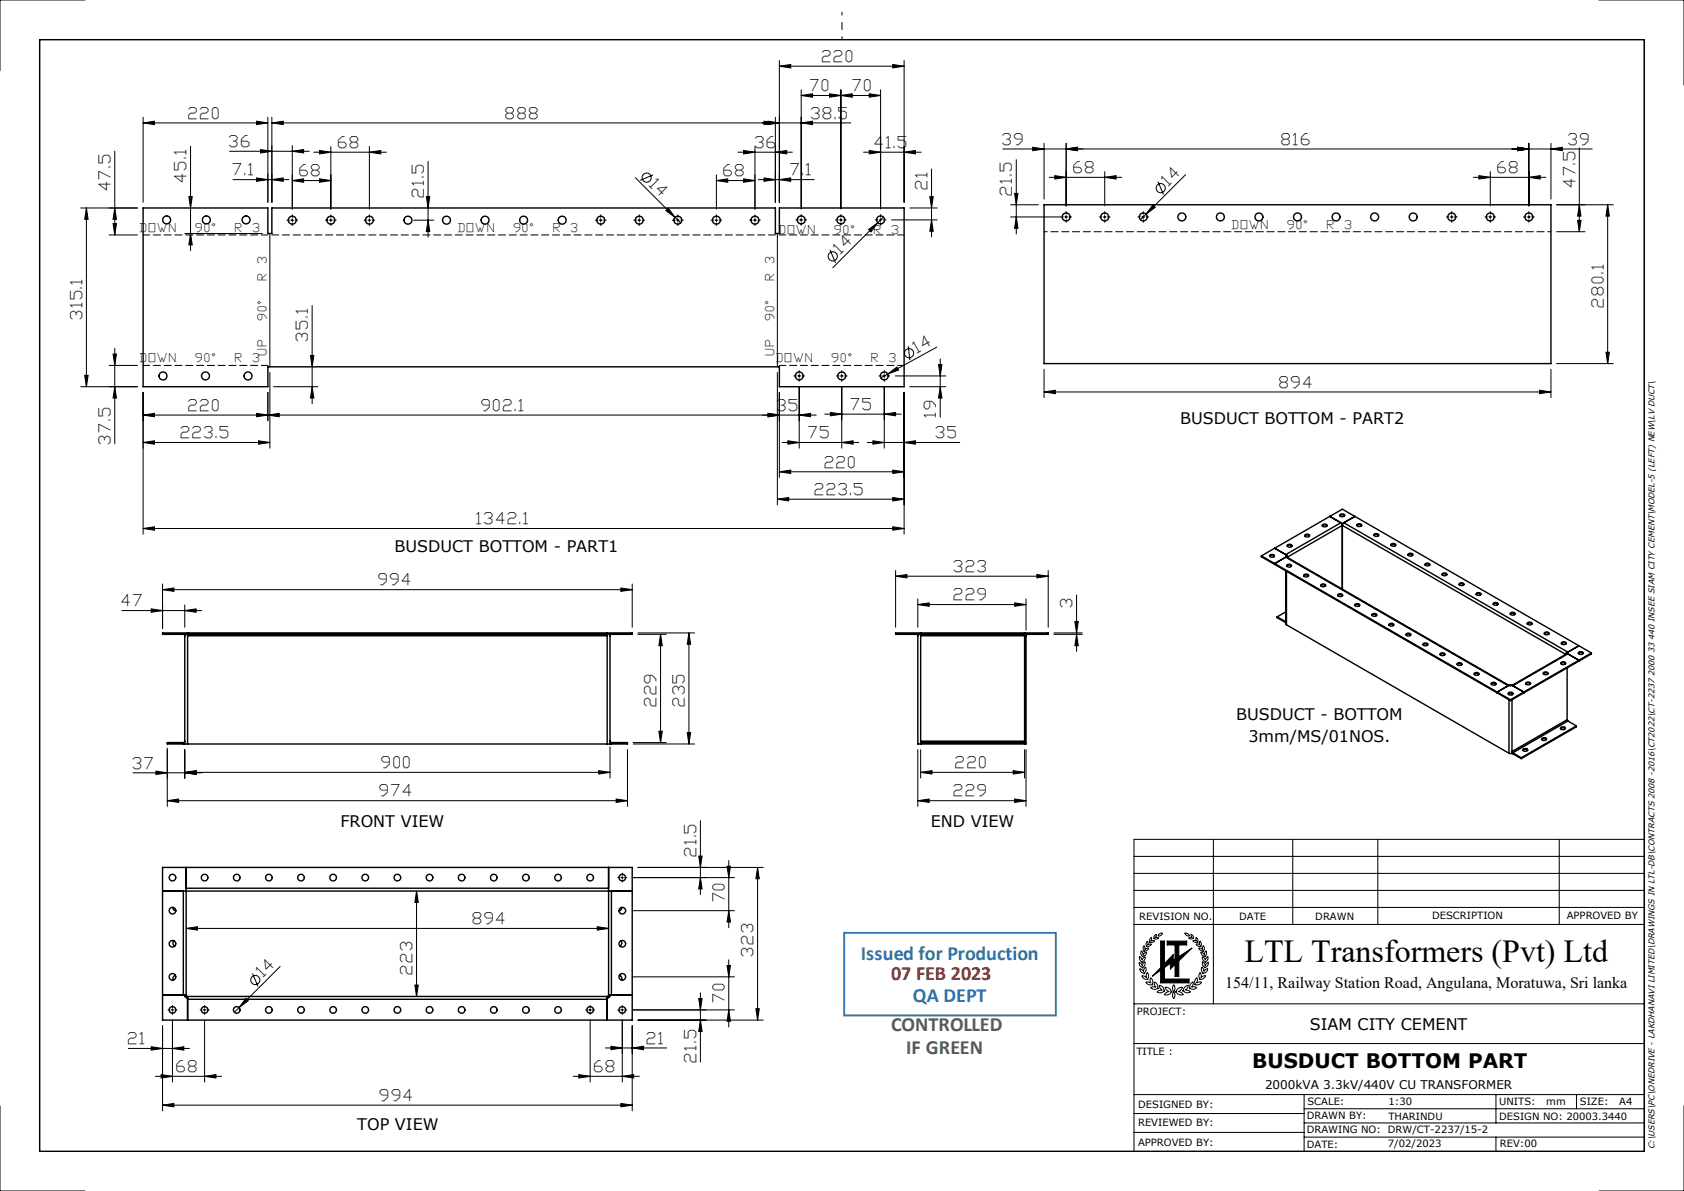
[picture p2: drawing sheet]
<svg xmlns="http://www.w3.org/2000/svg" width="297mm" height="210mm" viewBox="0 0 297 210" stroke-linecap="round" stroke-linejoin="round" font-family="sans-serif">
<g fill="none" stroke="#000" stroke-width=".18">
<path d="M15 0h-15v12.4M137.5 11.7l2-.3v.6zM137.5 10.7v25M137.5 11.7h22M141.3 16.8l2-.3v.6zM141.3 15.8v21M141.3 16.8h14M146.3 16.5l2 .3-2 .3zM148.3 16.8l2-.3v.6zM148.3 15.8v21M153.3 16.5l2 .3-2 .3zM155.3 15.8v21"/>
<path d="M157.5 11.4l2 .3-2 .3zM159.5 10.7v25M282 0h15v15M290 7v196M15.2 36.7v31.5M15.2 36.7l.3 2h-.6zM19.9 39.4h.6l-.3 2zM20.2 36.7l.3 2h-.6zM20.2 26.6v14.8M24.2 36.7h-10M25.2 21.7l2-.3v.6zM25.2 20.7v15"/>
<path d="M25.2 21.7h22M33.3 34.7h.6l-.3 2zM33.6 25.8v18.4M40.5 26.7h14M41.1 31.7h9.8M45.2 21.4l2 .3-2 .3zM45.2 31.4l2 .3-2 .3zM45.9 26.4l2 .3-2 .3zM47.2 20.7v15M47.9 21.7l2-.3v.6zM47.9 20.7v15M47.9 21.7h102.1"/>
<path d="M47.9 31.7l2-.3v.6zM51.3 38.8h.5M51.5 31.8l2-.3v.6zM51.5 31.8h6.8M51.5 26.7l2-.3v.6zM51.5 25.7v11.2M51.5 38.6v.5M55.3 26.8h12.8M56.3 31.5l2 .3-2 .3zM56.3 26.5l2 .3-2 .3zM58.1 38.8h.5M58.3 25.8v11.1"/>
<path d="M58.3 38.6v.5M64.9 38.8h.5M65.1 26.8l2-.3v.6zM65.1 25.8v11.1M65.1 38.6v.5M72.9 38.8h3.6M75.2 34.7h.6l-.3 2zM75.5 38.8l.3 2h-.6zM75.5 28.4v13.4M105.7 38.8h.5M105.9 38.6v.5M112.1 31.3l7.9 8"/>
<path d="M112.5 38.8h.5M112.7 38.6v.5M115.2 30.8l-2.3 1M117.4 37.1l.5-.4 1.2 1.6zM119.3 38.8h.5M119.5 38.6v.5M126.1 38.8h.5M126.3 31.8l2-.3v.6zM126.3 30.8v6.1M126.3 31.8h6.8M126.3 38.6v.5M130.1 26.8h9.6"/>
<path d="M131.1 26.5l2 .3-2 .3zM131.1 31.5l2 .3-2 .3zM132.9 38.8h.5M133.1 25.8v11.1M133.1 38.6v.5M133.7 31.7h9.9M134.7 21.4l2 .3-2 .3zM134.7 31.4l2 .3-2 .3zM135.5 21.4l2 .3-2 .3zM136.7 26.8l2-.3v.6zM136.7 20.7v15M137.5 31.7l2-.3v.6z"/>
<path d="M141.1 38.8h.5M141.3 38.5v.5M141.3 21.7l2-.3v.6zM148.1 38.8h.5M148.3 38.5v.5M152.3 26.8h10.2M153.3 26.5l2 .3-2 .3zM155.1 38.8h.5M155.3 38.5v.5M155.8 38.3l-8.9 8.9M157.3 38.8h8M159.5 26.8l2-.3v.6z"/>
<path d="M160.5 36.7h4.8M164 34.7h.6l-.3 2zM164.3 38.8l.3 2h-.6zM164.3 29.8v12M176.9 26.3h103.9M178.2 38.3h8.8M178.2 36.1h4.9M178.9 34.1h.6l-.3 2zM179.2 28.2v13.1M179.2 38.3l.3 2h-.6zM182.1 26l2 .3-2 .3zM184.1 25.3v9.8"/>
<path d="M185 31.3h12.8M186 31l2 .3-2 .3zM187.8 38.3h.5M188 25.3v11M188 38v.5M188 26.3l2-.3v.6zM194.6 38.3h.5M194.8 31.3l2-.3v.6zM194.8 30.3v6M194.8 38v.5M201.4 38.3h.5M201.6 38v.5"/>
<path d="M203.3 36.1l.5 .5-1.7 1.2zM204.2 32l1 2.3M209.1 30.8l-8 7.9M255.8 38.3h.5M256 38v.5M259.8 31.3h12.8M260.8 31l2 .3-2 .3zM262.6 38.3h.5M262.8 30.3v6M262.8 38v.5M267.6 26l2 .3-2 .3zM269.4 38.3h.5"/>
<path d="M269.6 31.3l2-.3v.6zM269.6 25.3v11M269.6 38v.5M273.5 26.3l2-.3v.6zM273.5 25.3v9.8M278.2 38.9h.6l-.3 2zM278.5 36.1l.3 2h-.6zM278.5 26.1v14.8M283.5 36.1l.3 2h-.6zM283.5 36.1v28M284.5 36.1h-10M19.2 41.4h5"/>
<path d="M32.6 41.2h13.6M33.6 41.2l.3 2h-.6zM47.6 41.2v23.5M55.1 53.9v17.3M137.1 41.2v23.5M146.4 44.1l1 2.2M153.2 40.5l1.6-1.2-1.2 1.6zM274.5 40.9h5M14.2 68.2h10M14.9 66.2h.6l-.3 2zM19.2 64.4h5M19.9 62.4h.6l-.3 2z"/>
<path d="M20.2 61.4v16.8M20.2 68.2l.3 2h-.6zM25.2 73.2l2-.3v.6zM25.2 69.2v25M25.2 73.2h118.8M25.2 78l2-.3v.6zM25.2 78h22.4M45.2 72.9l2 .3-2 .3zM45.6 77.7l2 .3-2 .3zM47.2 69.2v5M47.2 73.2l2-.3v.6zM47.6 65.7v13.3"/>
<path d="M48.2 68.2h7.9M54.8 62.7h.6l-.3 2zM55.1 68.2l.3 2h-.6zM135.5 72.9l2 .3-2 .3zM137.1 65.7v23.3M137.5 69.2v15M138 78h13.5M139 77.7l2 .3-2 .3zM140.7 66.3h.5M141 73.2l2-.3v.6zM141 68.2v10.8M141 66v.5"/>
<path d="M145.5 73h13.5M146.5 72.7l2 .3-2 .3zM148.2 66.3h.5M148.5 78l2-.3v.6zM148.5 68.2v10.8M148.5 66v.5M153 78h16.2M154 77.7l2 .3-2 .3zM155.7 66.3h.5M156 73l2-.3v.6zM156 68.2v10.8M156 66v.5"/>
<path d="M156.6 66l1.6-1.3 .3 .6zM157.9 66.3h8.9M159.5 78l2-.3v.6zM159.5 69.2v25M160.2 61l.3 2.5M160.5 68.2h6.3M165.2 61.2l-9.9 5.4M165.5 64.3h.6l-.3 2zM165.8 63.3v10.3M165.8 68.2l.3 2h-.6zM184.1 69.1l2-.3v.6zM184.1 65.1v5"/>
<path d="M184.1 69.1h89.4M271.5 68.8l2 .3-2 .3zM273.5 65.1v5M274.5 64.1h10M283.2 62.1h.6l-.3 2zM25.2 93.2l2-.3v.6zM25.2 93.2h134.3M137.1 88l2-.3v.6zM137.1 88h22.4M137.5 83.2l2-.3v.6zM137.5 83.2h22M157.5 92.9l2 .3-2 .3z"/>
<path d="M157.5 82.9l2 .3-2 .3zM157.5 87.7l2 .3-2 .3zM21.5 107.7h14.1M26.7 107.4l2 .3-2 .3zM28.7 104l2-.3v.6zM28.7 103v7.9M28.7 104h82.8M32.6 107.7l2-.3v.6zM32.6 106.7v3.9M109.5 103.7l2 .3-2 .3zM111.5 103v7.6M112.5 111.8h5"/>
<path d="M112.5 111.6h10M116.5 111.8v19.1M116.5 111.8l.3 2h-.6zM121.5 111.6l.3 2h-.6zM121.5 111.6v19.6M158 101.6l2-.3v.6zM158 100.6v10M158 101.6h26.9M161.9 106.6l2-.3v.6zM161.9 105.6v5M161.9 106.6h19.1M179 106.3l2 .3-2 .3z"/>
<path d="M181 105.6v5.5M182.9 101.3l2 .3-2 .3zM184.9 100.6v10M185.9 111.9h5M185.9 111.6h5M189.6 109.6h.6l-.3 2zM189.9 104.9v10M189.9 111.9l.3 1.9h-.6zM23.5 136.3h12.1M27.5 136l2 .3-2 .3zM29.5 131.9v10.3M32.6 136.2l2-.3v.6z"/>
<path d="M32.6 136.3l2-.3v.6zM32.6 136.2h75M32.6 132.2v5.1M105.6 135.9l2 .3-2 .3zM107.6 131.7v5.5M110.7 132.2v10M111.7 131.2h10.8M111.7 130.9h5.8M116.2 128.9h.6l-.3 2zM121.2 129.2h.6l-.3 2zM161.9 132.2v10M162.4 136.2l2-.3v.6z"/>
<path d="M162.4 132.2v5M162.4 136.2h18.3M178.7 135.9l2 .3-2 .3zM180.7 132.2v5M181 132.2v10M29.5 141.2l2-.3v.6zM29.5 141.2h81.2M73.5 157.1v18.6M73.5 157.1l.3 2h-.6zM108.7 140.9l2 .3-2 .3zM109.5 154.7h.5M109.8 154.5v.4"/>
<path d="M111.5 154.7h18M112.5 152.9h22.1M123.2 150.9h.6l-.3 2zM123.5 144.7v13M123.5 154.7l.3 2h-.6zM128.2 152.7h.6l-.3 2zM128.5 151.7v11.9M133.6 152.9l.3 2h-.6zM133.6 152.9v27M161.9 141.2l2-.3v.6zM161.9 141.2h19.1M179 140.9l2 .3-2 .3z"/>
<path d="M200 157h90M200 154h90M200 151h90M214 148v29M228 148v15M243 148v15M275 148v15M290 148h-90v55M30.2 178.1h.4M30.4 177.9v.4M30.4 179.9v10.9M32.8 163.7l2-.3v.6z"/>
<path d="M32.8 163.7h74.5M35.9 178.1h.4M36.1 177.9v.4M36.1 179.9v10.9M43.4 176l.4 .5-1.6 1.2zM44.5 171.7l1 2.2M49.4 170.4l-8.1 8.1M73.2 173.7h.6l-.3 2zM103.9 178.1h.4M104.1 177.9v.4M104.1 179.9v10.9M105.3 163.4l2 .3-2 .3z"/>
<path d="M109.5 178.1h.5M109.8 177.9v.4M109.8 179.9v10.9M111.5 178.1h18M111.5 160.6h18M111.5 172.2h18M112.5 179.9h22.1M123.2 176.1h.6l-.3 2zM123.5 179.9l.3 2h-.6zM123.5 175.1v12.1M128.2 170.2h.6l-.3 2zM128.5 160.6l.3 2h-.6z"/>
<path d="M128.5 178.1l.3 2h-.6zM128.5 169.2v11.9M133.3 177.9h.6l-.3 2zM200 177h90M200 163h90M200 160h90M200.9 169.7l.6 .6 .1-.4 .3-.3a.94 .94 0 0 1-.4 1.1 .97 .97 0 0 1-.6-1zM201 168.6l.4 .7 .2-.4 .4-.2a.9 .9 0 0 1-.6 .9 .93 .93 0 0 1-.4-1zM201 170.8l.4 .2 .3 .3 .1-.4 .2-.4a.97 .97 0 0 1-.2 1.2 1.01 1.01 0 0 1-.8-.9zM201.3 167.6l.3 .7 .3-.3 .3-.1a.86 .86 0 0 1-.7 .8 .89 .89 0 0 1-.2-1.1zM201.4 172l.4 .1 .4 .3v-.5l.1-.4a1.01 1.01 0 0 1 .1 1.2 1.05 1.05 0 0 1-1-.7zM201.8 166.7l.1 .7 .3-.2h.4a.82 .82 0 0 1-.9 .5 .86 .86 0 0 1 .1-1z"/>
<path d="M202.1 173.2h.4l.5 .1-.2-.4 .1-.5a1.05 1.05 0 0 1 .3 1.3l-.1-.1a.81 .81 0 0 1-1-.4zM202.3 166l.2 .2-.1 .4 .3-.1h.4a.79 .79 0 0 1-.9 .4l-.1-.5zM203 165.4l.1-.1-.1 .6h.6a.47 .47 0 0 1-.8 .2l-.1-.4zM203.5 165.4a.45 .45 0 0 0 .8 0l-.6-.1 .3-.6a.55 .55 0 0 0-.5 .7M203.6 173.1a1.08 1.08 0 0 1 .6 1.2h-.1a.84 .84 0 0 1-1.2-.2l.5-.1 .5 .1-.3-.5zM204.4 164.7l.7-.2a.69 .69 0 0 1-.9 .5zM204.4 173.7a1.12 1.12 0 0 1 1 1.1l-.1-.1a.87 .87 0 0 1-1.3 .2l.5-.3h.5l-.4-.4zM204.7 165.9h.7v4l1.5-1.6v1l.3-.2v-2.5h-1.3v-.7h3.4v.7h-1.4v2.1l2.3-1.5-2.3 2.2v2.8h-.7v-2.1l-.8 .8v-1l-1 .7v2h4.3v.7h-5v-2.2l-1.4 1 1.4-1.5zM205.5 174.1a.92 .92 0 0 1 1 .7h.2a1.04 1.04 0 0 1-1.4 .6l.4-.4 .5-.2a1.13 1.13 0 0 1-.7-.7zM207 173.6a1 1 0 0 1 0 1.3 1 1 0 0 1 0-1.3zM207 174.9a1 1 0 0 1 0 1.2 1 1 0 0 1 0-1.2zM207.7 174.4l.4-.3h.5a1.13 1.13 0 0 1-.8 .7l.5 .2 .4 .4a1.04 1.04 0 0 1-1.3-.6h.1z"/>
<path d="M208.9 164.5a.64 .64 0 0 1 .8 .5l-.4-.1zM209 174l.6-.3-.2 .5-.4 .4h.5l.5 .3a.87 .87 0 0 1-1.2-.2l-.2 .1v-.2h.1l.1-.3zM210 164.7a.62 .62 0 0 1 .5 .8l-.1-.1a.45 .45 0 0 1-.7 0l.6-.1zM210.1 173.4l.3-.3v.5l-.3 .5 .5-.1 .5 .1a.95 .95 0 0 1-1.3 .1zM210.9 166.5h.4l.3 .1v-.7a.69 .69 0 0 1 .1 1v-.1a.61 .61 0 0 1-.8-.3zM210.9 165.3a.66 .66 0 0 1 .3 .9l-.1-.1a.47 .47 0 0 1-.7-.2h.6zM211 172.5l.1-.1 .1 .3-.2 .6 .5-.1h.4a.91 .91 0 0 1-1.2 .4l.1-.1-.1-.5zM211.4 167.1l.4 .1 .3 .2 .1-.7a.72 .72 0 0 1 0 1h-.1a.64 .64 0 0 1-.7-.6zM211.7 171.5l.2 .4-.1 .5 .4-.3 .4-.1a.88 .88 0 0 1-1 .7v-.1a.78 .78 0 0 1 .1-1.1zM211.8 167.9l.4 .1 .2 .3 .3-.7a.75 .75 0 0 1-.3 1.1v-.1a.67 .67 0 0 1-.6-.7zM212 170.5l.2 .3 .1 .5 .3-.3 .4-.2a.85 .85 0 0 1-.9 .8l.1-.1a.75 .75 0 0 1-.2-1zM212 168.7l.4 .2 .2 .4 .4-.7a.78 .78 0 0 1-.5 1v-.1a.7 .7 0 0 1-.5-.8z"/>
<path d="M212.1 169.6l.3 .3 .1 .4 .6-.6a.82 .82 0 0 1-.7 .9l.1-.1a.73 .73 0 0 1-.4-.9zM0 195v15h15M22.7 184.9h10.7M26.7 184.6l2 .3-2 .3zM27.4 189.8h11.7M28.4 189.5l2 .3-2 .3zM28.7 194.9l2-.3v.6zM28.7 180.9v15M28.7 194.9h82.8M30.4 184.9l2-.3v.6zM36.1 189.8l2-.3v.6zM101.1 189.8h11.7"/>
<path d="M102.1 189.5l2 .3-2 .3zM106.8 184.8h10.8M107.8 184.5l2 .3-2 .3zM109.5 194.6l2 .3-2 .3zM109.8 189.8l2-.3v.6zM111.5 184.8l2-.3v.6zM111.5 180.9v15M200 196.3h30M200 199.7h30M200 193h90M200 184h90M230 198h60"/>
<path d="M230 193v10M230 195.5h60M263.8 193v5M278 193v2.5M297 195v15h-15M230 200.5h60M263.8 200.5v2.5"/>
<circle cx="114" cy="31.3" r=".81"/>
<circle cx="204.7" cy="33.2" r=".81"/>
<circle cx="146.9" cy="45.2" r=".81"/>
<circle cx="160.3" cy="62.3" r=".81"/>
<circle cx="45" cy="172.8" r=".81"/>
</g>
<path d="M148.5 7v-4.8" fill="none" stroke="#000" stroke-width=".18" stroke-dasharray="15.2 1.3 1.3 1.3" stroke-dashoffset="14.7"/>
<g fill="none" stroke="#000" stroke-width=".25">
<path d="M7 7h283v196h-283zM25.2 36.7h22v4.5h.7v-4.5h88.8v4.5h.8v-4.5h22v31.5h-22v-3.5h-90.3v3.5h-22zM184.1 36.1h89.4v28h-89.4zM222.5 98l43.9 25.4M222.5 98v.2l43.9 25.3M222.5 98l14.2-8.2 44 25.3M223.9 98.1l.4-.2 .5 .2M224 97.9l.4-.1a.29 .29 0 0 1 .4 .3 .29 .29 0 0 1-.5 .2 .27 .27 0 0 1-.3-.1 .27 .27 0 0 1 0-.3zM224.8 96.7l2.2 1.2M226.9 98.2h-.1l39.2 22.7M226.9 98.2l39.2 22.6M226.9 97.9l-.1 .1 .1 .2"/>
<path d="M226.9 98.2l-2.1 1.2v.1M226.9 98.2h.1M226.9 99.8l.4-.2 .5 .2M227 99.6l.4-.1a.29 .29 0 0 1 .4 .3 .29 .29 0 0 1-.5 .2 .27 .27 0 0 1-.3-.1 .27 .27 0 0 1 0-.3zM227 97.9l-.1 .3M227 97.9v.4M227 96.3l.4-.2 .5 .2M227.1 96.1l.4-.1a.29 .29 0 0 1 .4 .3 .29 .29 0 0 1-.5 .2 .27 .27 0 0 1-.3-.1 .27 .27 0 0 1 0-.3zM230.1 94.5l.4-.2 .5 .2M230.2 94.3l.4-.1a.29 .29 0 0 1 .4 .3 .29 .29 0 0 1-.5 .2 .27 .27 0 0 1-.3-.1 .27 .27 0 0 1 0-.3zM233.2 92.7l.4-.1 .4 .1M233.3 92.5l.4-.1a.29 .29 0 0 1 .4 .3 .29 .29 0 0 1-.5 .2 .27 .27 0 0 1-.3-.1 .27 .27 0 0 1 0-.3z"/>
<path d="M234.5 91.1l2.2 1.2M236.3 90.9l.4-.1 .4 .1M236.4 90.7l.4-.1a.29 .29 0 0 1 .4 .3 .29 .29 0 0 1-.5 .2 .27 .27 0 0 1-.3-.1 .27 .27 0 0 1 0-.3zM236.7 92.5h.1M236.7 92.6l-.2-.4-9.7 5.6M236.7 92.6l.3-.4 39.5 22.8M236.7 92.6l-9.7 5.6M236.7 92.3v.2M236.7 92.6v11.3M236.7 92.6l39.4 22.8M236.8 92.5h-.1M239 91.1l-2.3 1.2"/>
<path d="M239.3 92.7l.4-.2 .4 .2M239.4 92.5l.4-.2a.29 .29 0 0 1 .4 .4 .29 .29 0 0 1-.5 .1 .27 .27 0 0 1-.3 0 .27 .27 0 0 1 0-.3zM242.3 94.4l.4-.2 .4 .2M242.4 94.2l.4-.1a.29 .29 0 0 1 .4 .3 .29 .29 0 0 1-.5 .2 .27 .27 0 0 1-.3-.1 .27 .27 0 0 1 0-.3zM245.3 96.1l.4-.1 .5 .1M245.4 95.9l.4-.1a.29 .29 0 0 1 .4 .4 .29 .29 0 0 1-.5 .1 .27 .27 0 0 1-.3-.1 .27 .27 0 0 1 0-.3zM248.3 97.9l.4-.2 .5 .2M248.4 97.7l.4-.1a.29 .29 0 0 1 .4 .3 .29 .29 0 0 1-.5 .2 .27 .27 0 0 1-.3-.1 .27 .27 0 0 1 0-.3zM251.3 99.6l.4-.2 .5 .2M251.4 99.4l.4-.1a.29 .29 0 0 1 .4 .3 .29 .29 0 0 1-.5 .2 .27 .27 0 0 1-.3-.1 .27 .27 0 0 1 0-.3zM28.7 111.6h82.8v.3h-82.8zM32.3 111.9l.3 .2"/>
<path d="M32.6 111.9v19.3h.5M33.1 111.6v.5M33.1 112.1h74M33.1 112.1v19.1M107.1 111.6v.5M107.1 112.1v19.1M107.6 111.9v19.3h-.5M107.8 111.9l-.2 .2M158 111.6h26.9v.3h-26.9zM161.6 111.9l.3 .2M161.9 111.9v19.3h.5M162.4 111.6v.5"/>
<path d="M162.4 112.1v18.6M162.4 112.1h18.6M180.7 111.6v.5M180.7 112.1v18.6M180.8 111.9l-.1 .2M181 112.1v19.1h-18.6M181.2 111.9l-.2 .2M225.3 108.8l1.5 .8M225.3 108.8v.1l1.5 .9M226.8 109.8h.1M226.8 109.6h.1M226.8 100.7v9.3l.1 .2"/>
<path d="M226.8 107.9l-1.5 .9M226.9 110.2l39.2 22.6M226.9 100.7v9.5M229.9 101.6l.4-.2 .5 .2M230 101.3l.4-.1a.29 .29 0 0 1 .4 .4 .29 .29 0 0 1-.5 .1 .27 .27 0 0 1-.3-.1 .27 .27 0 0 1 0-.3zM232.9 103.3l.4-.2 .5 .2M233 103.1l.4-.1a.29 .29 0 0 1 .4 .3 .29 .29 0 0 1-.5 .2 .27 .27 0 0 1-.3-.1 .27 .27 0 0 1 0-.3zM236 105l.3-.2 .5 .2M236 104.8l.4-.1a.29 .29 0 0 1 .4 .3 .29 .29 0 0 1-.5 .2 .27 .27 0 0 1-.3-.1 .27 .27 0 0 1 0-.3zM239 106.8l.3-.2 .5 .2M239 106.5l.4-.1a.29 .29 0 0 1 .4 .4 .29 .29 0 0 1-.5 .1 .27 .27 0 0 1-.3 0 .27 .27 0 0 1 0-.4zM242 108.5l.3-.2 .5 .2"/>
<path d="M242 108.3l.4-.1a.29 .29 0 0 1 .4 .3 .29 .29 0 0 1-.5 .2 .27 .27 0 0 1-.3-.1 .27 .27 0 0 1 0-.3zM245 110.2l.3-.1 .5 .1M245 110l.4-.1a.29 .29 0 0 1 .4 .3 .29 .29 0 0 1-.5 .2 .27 .27 0 0 1-.3-.1 .27 .27 0 0 1 0-.3zM248 112l.3-.2 .5 .2M248 111.8l.4-.2a.29 .29 0 0 1 .4 .4 .29 .29 0 0 1-.5 .1 .27 .27 0 0 1-.3 0 .27 .27 0 0 1 0-.3zM251 113.7l.3-.2 .5 .2M251 113.5l.4-.1a.29 .29 0 0 1 .4 .3 .29 .29 0 0 1-.5 .2 .27 .27 0 0 1-.3-.1 .27 .27 0 0 1 0-.3zM254 115.4l.3-.1 .5 .1M254 115.2l.4-.1a.29 .29 0 0 1 .4 .3 .29 .29 0 0 1-.5 .2 .27 .27 0 0 1-.2-.1 .27 .27 0 0 1-.1-.3zM254.3 101.3l.4-.1 .5 .1M254.4 101.1l.4-.1a.29 .29 0 0 1 .4 .4 .29 .29 0 0 1-.5 .1 .27 .27 0 0 1-.3-.1 .27 .27 0 0 1 0-.3zM257 117.2l.4-.2 .4 .2"/>
<path d="M257 117l.5-.2a.29 .29 0 0 1 .3 .4 .29 .29 0 0 1-.4 .1 .27 .27 0 0 1-.3 0 .27 .27 0 0 1-.1-.3zM257.3 103.1l.4-.2 .5 .2M257.4 102.9l.4-.1a.29 .29 0 0 1 .4 .3 .29 .29 0 0 1-.5 .2 .27 .27 0 0 1-.3-.1 .27 .27 0 0 1 0-.3zM260 118.9l.4-.2 .4 .2M260 118.7l.5-.1a.29 .29 0 0 1 .3 .3 .29 .29 0 0 1-.4 .2 .27 .27 0 0 1-.3-.1 .27 .27 0 0 1-.1-.3zM260.3 104.8l.4-.2 .5 .2M260.4 104.6l.4-.1a.29 .29 0 0 1 .4 .3 .29 .29 0 0 1-.5 .2 .27 .27 0 0 1-.3-.1 .27 .27 0 0 1 0-.3zM263.4 106.6l.3-.2 .5 .2M263.4 106.3l.4-.1a.29 .29 0 0 1 .4 .4 .29 .29 0 0 1-.5 .1 .27 .27 0 0 1-.3-.1 .27 .27 0 0 1 0-.3zM266.4 108.3l.3-.2 .5 .2M266.4 108.1l.4-.1a.29 .29 0 0 1 .4 .3 .29 .29 0 0 1-.5 .2 .27 .27 0 0 1-.3-.1 .27 .27 0 0 1 0-.3zM269.4 110l.3-.2 .5 .2"/>
<path d="M269.4 109.8l.4-.1a.29 .29 0 0 1 .4 .3 .29 .29 0 0 1-.5 .2 .27 .27 0 0 1-.3-.1 .27 .27 0 0 1 0-.3zM272.2 118.8l.4-.2 .4 .2M272.2 118.6l.5-.1a.29 .29 0 0 1 .3 .3 .29 .29 0 0 1-.4 .2 .27 .27 0 0 1-.3-.1 .27 .27 0 0 1-.1-.3zM272.4 111.8l.3-.2 .5 .2M272.4 111.5l.4-.1a.29 .29 0 0 1 .4 .4 .29 .29 0 0 1-.5 .1 .27 .27 0 0 1-.3 0 .27 .27 0 0 1 0-.4zM275.3 117l.4-.2 .4 .2M275.3 116.8l.4-.1a.29 .29 0 0 1 .4 .3 .29 .29 0 0 1-.4 .2 .27 .27 0 0 1-.3-.1 .27 .27 0 0 1-.1-.3zM275.4 113.5l.3-.2 .5 .2M275.4 113.3l.4-.1a.29 .29 0 0 1 .4 .3 .29 .29 0 0 1-.5 .2 .27 .27 0 0 1-.3-.1 .27 .27 0 0 1 0-.3zM276.3 115.1l2.2 1.3M276.3 115.1v.2M276.4 117.8v9.1"/>
<path d="M278.4 115.2l.3-.1 .5 .1M278.4 115l.4-.1a.29 .29 0 0 1 .4 .3 .29 .29 0 0 1-.5 .2 .27 .27 0 0 1-.3-.1 .27 .27 0 0 1 0-.3zM278.5 116.4l-9.8 5.6M278.5 116.4v.2M278.5 116.6l-9.8 5.6M278.5 113.9l-2.2 1.2M280.7 115.1l-2.2 1.3M280.7 115.1v.2l-2.2 1.3M32.3 130.9h-2.8v.3h2.8M32.3 130.9v.3M32.6 130.7l-.3 .2M32.6 131.1l-.3 .1"/>
<path d="M33.1 131.2h74M107.6 130.7l.2 .2M107.6 131.1l.2 .1M107.8 130.9h2.9v.3h-2.9M107.8 130.9v.3M162.4 130.7v.2M162.4 130.9v.3M162.4 130.9h18.3M162.4 130.7h18.3M180.7 130.7v.2M180.7 130.9v.3M263 120.6l.4-.1 .4 .1"/>
<path d="M263 120.4l.5-.1a.29 .29 0 0 1 .3 .3 .29 .29 0 0 1-.4 .2 .27 .27 0 0 1-.3-.1 .27 .27 0 0 1-.1-.3zM266 122.4l.4-.2 .4 .2M266 122.2l.5-.2a.29 .29 0 0 1 .3 .4 .29 .29 0 0 1-.4 .1 .27 .27 0 0 1-.3 0 .27 .27 0 0 1-.1-.3zM266.1 120.8h.6M266.1 122.3v.2M266.1 123.4v9.4M266.4 123.4v.1M266.7 123.4v9.4h-.6M266.7 132.8l.1 .1M266.7 122.2v.3M266.7 120.8l9.6-5.5h.2l-9.7 5.6M266.8 132.7l1.5 .9"/>
<path d="M266.8 132.9l1.5 .9M266.8 132.7v.2M268.3 133.6v.2M268.6 132.3l.4-.2 .4 .2M268.6 132.1l.5-.1a.29 .29 0 0 1 .3 .3 .29 .29 0 0 1-.4 .2 .27 .27 0 0 1-.3-.1 .27 .27 0 0 1-.1-.3zM268.7 122l-2.2-1.2h-.2l-2.2 1.2v.2M268.7 122v.2M268.7 122l-2.3 1.4M268.7 122.2l-2.3 1.3M269.1 120.6l.4-.2 .4 .2M269.1 120.4l.5-.1a.29 .29 0 0 1 .3 .3 .29 .29 0 0 1-.4 .2 .27 .27 0 0 1-.3-.1 .27 .27 0 0 1-.1-.3zM271.9 130.4l.4-.2 .4 .2"/>
<path d="M271.9 130.2l.5-.1a.29 .29 0 0 1 .3 .3 .29 .29 0 0 1-.4 .2 .27 .27 0 0 1-.3-.1 .27 .27 0 0 1-.1-.3zM275.2 128.5l.4-.2 .5 .2M275.3 128.3l.4-.1a.29 .29 0 0 1 .4 .3 .29 .29 0 0 1-.5 .2 .27 .27 0 0 1-.3-.1 .27 .27 0 0 1 0-.3zM276.4 126.9l.1 .2M276.4 126.9l-9.7 5.6 .1 .2M276.5 127.1l-9.7 5.6M276.5 127.1l1.5 .9M278 128l-9.7 5.6M278 128v.2l-9.7 5.6M28.7 152.9h82.8v27h-82.8zM28.7 157.1h82.8M30.5 160a.58 .58 0 0 0 .5 .6"/>
<path d="M32.3 157.1v18.3M32.8 152.9v22.5M32.8 156.6h74.5M107.3 152.9v22.5M107.8 157.1v18.3M109.7 160a.58 .58 0 0 1-.5 .6M28.7 175.4h4.1M30.7 165.9a.58 .58 0 0 0 .1 .9M30.9 172a.58 .58 0 0 0-.3 .8M32.6 175.4a.5 .5 0 0 0 .5 .5M32.8 175.4l.3 .3M33.1 175.7v4.2"/>
<path d="M33.1 176.2h74M33.1 175.7h74M107.1 175.7v4.2M107.3 175.4l-.2 .3M107.3 175.4h4.2M107.6 175.4a.5 .5 0 0 1-.5 .5M109.2 172a.58 .58 0 0 1 .4 .8M109.5 165.9a.58 .58 0 0 1-.2 .9"/>
<circle cx="29.4" cy="38.8" r=".7"/>
<circle cx="36.4" cy="38.8" r=".7"/>
<circle cx="43.4" cy="38.8" r=".7"/>
<circle cx="51.5" cy="38.8" r=".7"/>
<circle cx="58.3" cy="38.8" r=".7"/>
<circle cx="65.1" cy="38.8" r=".7"/>
<circle cx="71.9" cy="38.8" r=".7"/>
<circle cx="78.7" cy="38.8" r=".7"/>
<circle cx="85.5" cy="38.8" r=".7"/>
<circle cx="92.3" cy="38.8" r=".7"/>
<circle cx="99.1" cy="38.8" r=".7"/>
<circle cx="105.9" cy="38.8" r=".7"/>
<circle cx="112.7" cy="38.8" r=".7"/>
<circle cx="119.5" cy="38.8" r=".7"/>
<circle cx="126.3" cy="38.8" r=".7"/>
<circle cx="133.1" cy="38.8" r=".7"/>
<circle cx="141.3" cy="38.8" r=".7"/>
<circle cx="148.3" cy="38.8" r=".7"/>
<circle cx="155.3" cy="38.8" r=".7"/>
<circle cx="188" cy="38.3" r=".7"/>
<circle cx="194.8" cy="38.3" r=".7"/>
<circle cx="201.6" cy="38.3" r=".7"/>
<circle cx="208.4" cy="38.3" r=".7"/>
<circle cx="215.2" cy="38.3" r=".7"/>
<circle cx="222" cy="38.3" r=".7"/>
<circle cx="228.8" cy="38.3" r=".7"/>
<circle cx="235.6" cy="38.3" r=".7"/>
<circle cx="242.4" cy="38.3" r=".7"/>
<circle cx="249.2" cy="38.3" r=".7"/>
<circle cx="256" cy="38.3" r=".7"/>
<circle cx="262.8" cy="38.3" r=".7"/>
<circle cx="269.6" cy="38.3" r=".7"/>
<circle cx="28.7" cy="66.3" r=".7"/>
<circle cx="36.2" cy="66.3" r=".7"/>
<circle cx="43.7" cy="66.3" r=".7"/>
<circle cx="141" cy="66.3" r=".7"/>
<circle cx="148.5" cy="66.3" r=".7"/>
<circle cx="156" cy="66.3" r=".7"/>
<circle cx="30.4" cy="154.7" r=".58"/>
<circle cx="36.1" cy="154.7" r=".58"/>
<circle cx="41.8" cy="154.7" r=".58"/>
<circle cx="47.4" cy="154.7" r=".58"/>
<circle cx="53.1" cy="154.7" r=".58"/>
<circle cx="58.8" cy="154.7" r=".58"/>
<circle cx="64.4" cy="154.7" r=".58"/>
<circle cx="70.1" cy="154.7" r=".58"/>
<circle cx="75.8" cy="154.7" r=".58"/>
<circle cx="81.4" cy="154.7" r=".58"/>
<circle cx="87.1" cy="154.7" r=".58"/>
<circle cx="92.8" cy="154.7" r=".58"/>
<circle cx="98.4" cy="154.7" r=".58"/>
<circle cx="104.1" cy="154.7" r=".58"/>
<circle cx="109.8" cy="154.7" r=".58"/>
<circle cx="30.4" cy="172.2" r=".58"/>
<circle cx="30.4" cy="160.6" r=".58"/>
<circle cx="30.4" cy="178.1" r=".58"/>
<circle cx="30.4" cy="166.4" r=".58"/>
<circle cx="36.1" cy="178.1" r=".58"/>
<circle cx="41.8" cy="178.1" r=".58"/>
<circle cx="47.4" cy="178.1" r=".58"/>
<circle cx="53.1" cy="178.1" r=".58"/>
<circle cx="58.8" cy="178.1" r=".58"/>
<circle cx="64.4" cy="178.1" r=".58"/>
<circle cx="70.1" cy="178.1" r=".58"/>
<circle cx="75.8" cy="178.1" r=".58"/>
<circle cx="81.4" cy="178.1" r=".58"/>
<circle cx="87.1" cy="178.1" r=".58"/>
<circle cx="92.8" cy="178.1" r=".58"/>
<circle cx="98.4" cy="178.1" r=".58"/>
<circle cx="104.1" cy="178.1" r=".58"/>
<circle cx="109.8" cy="172.2" r=".58"/>
<circle cx="109.8" cy="160.6" r=".58"/>
<circle cx="109.8" cy="178.1" r=".58"/>
<circle cx="109.8" cy="166.4" r=".58"/>
</g>
<path d="M204.7 165.9h.7v4l1.5-1.6v1l.3-.2v-2.5h-1.3v-.7h3.4v.7h-1.4v2.1l2.3-1.5-2.3 2.2v2.8h-.7v-2.1l-.8 .8v-1l-1 .7v2h4.3v.7h-5v-2.2l-1.4 1 1.4-1.5z" fill-rule="evenodd" fill="#000"/>
<g fill="none" stroke="#000" stroke-width=".18" stroke-dasharray="15.2 1.3 1.3 1.3">
<path d="M51 38.8h-.4M51.5 38.3v-.4M51.5 39.3v.5M52 38.8h.5M57.8 38.8h-.4M58.3 38.3v-.4M58.3 39.3v.5M58.8 38.8h.5M64.6 38.8h-.4M65.1 38.3v-.4M65.1 39.3v.5M65.6 38.8h.5"/>
<path d="M105.4 38.8h-.4M105.9 38.3v-.4M105.9 39.3v.5M106.4 38.8h.5M112.2 38.8h-.4M112.7 38.3v-.4M112.7 39.3v.5M113.2 38.8h.5M119 38.8h-.4M119.5 38.3v-.4M119.5 39.3v.5M120 38.8h.5"/>
<path d="M125.8 38.8h-.4M126.3 38.3v-.4M126.3 39.3v.5M126.8 38.8h.5M132.6 38.8h-.4M133.1 38.3v-.4M133.1 39.3v.5M133.6 38.8h.5M140.8 38.8h-.4M141.3 38.3v-.5M141.3 39.3v.4M141.8 38.8h.5"/>
<path d="M147.8 38.8h-.4M148.3 38.3v-.5M148.3 39.3v.4M148.8 38.8h.5M154.8 38.8h-.4M155.3 38.3v-.5M155.3 39.3v.4M155.8 38.8h.5M187.5 38.3h-.4M188 37.8v-.5M188 38.8v.4M188.5 38.3h.5"/>
<path d="M194.3 38.3h-.4M194.8 37.8v-.5M194.8 38.8v.4M195.3 38.3h.5M201.1 38.3h-.4M201.6 37.8v-.5M201.6 38.8v.4M202.1 38.3h.5M255.5 38.3h-.4M256 37.8v-.5M256 38.8v.4M256.5 38.3h.5"/>
<path d="M262.3 38.3h-.4M262.8 37.8v-.5M262.8 38.8v.4M263.3 38.3h.5M269.1 38.3h-.4M269.6 37.8v-.5M269.6 38.8v.4M270.1 38.3h.5M140.5 66.3h-.5M141 65.8v-.5M141 66.8v.4M141.5 66.3h.4"/>
<path d="M148 66.3h-.5M148.5 65.8v-.5M148.5 66.8v.4M149 66.3h.4M155.5 66.3h-.5M156 65.8v-.5M156 66.8v.4M156.5 66.3h.4M109.3 154.7h-.3M109.8 154.3v-.4M109.8 155.2v.3M110.2 154.7h.3"/>
<path d="M30 178.1h-.4M30.4 177.7v-.4M30.4 178.5v.4M30.8 178.1h.4M35.7 178.1h-.4M36.1 177.7v-.4M36.1 178.5v.4M36.5 178.1h.4M103.7 178.1h-.4M104.1 177.7v-.4M104.1 178.5v.4M104.5 178.1h.4"/>
<path d="M109.3 178.1h-.3M109.8 177.7v-.4M109.8 178.5v.4M110.2 178.1h.3"/>
</g>
<path d="M25.2 41.4h22M47.9 41.4h88.8M137.5 41.4h22M47.2 64.4h-22M159.5 64.4h-22" fill="none" stroke="#000" stroke-width=".18" stroke-dasharray="1.3 .6" stroke-dashoffset=".1"/>
<path d="M184.1 40.9h89.4" fill="none" stroke="#000" stroke-width=".18" stroke-dasharray="1.3 .6" stroke-dashoffset=".7"/>
<g fill="#000">
<path d="M117.4 37.1l.5-.4 1.2 1.6zM153.2 40.5l1.6-1.2-1.2 1.6zM203.3 36.1l.5 .5-1.7 1.2zM156.6 66l1.6-1.3 .3 .6zM43.4 176l.4 .5-1.6 1.2z"/>
<path d="M33.3 34.7h.6l-.3 2zM33.6 41.2l.3 2h-.6z"/>
<path d="M45.9 26.4l2 .3-2 .3zM51.5 26.7l2-.3v.6z"/>
<path d="M131.1 26.5l2 .3-2 .3zM136.7 26.8l2-.3v.6z"/>
<path d="M186 31l2 .3-2 .3zM194.8 31.3l2-.3v.6zM267.6 26l2 .3-2 .3zM273.5 26.3l2-.3v.6zM260.8 31l2 .3-2 .3zM269.6 31.3l2-.3v.6zM188 26.3l2-.3v.6zM267.6 26l2 .3-2 .3zM25.2 93.2l2-.3v.6zM157.5 92.9l2 .3-2 .3zM137.5 83.2l2-.3v.6zM157.5 82.9l2 .3-2 .3zM25.2 73.2l2-.3v.6zM45.2 72.9l2 .3-2 .3zM154 77.7l2 .3-2 .3zM159.5 78l2-.3v.6zM135.5 72.9l2 .3-2 .3zM141 73.2l2-.3v.6zM139 77.7l2 .3-2 .3zM148.5 78l2-.3v.6zM146.5 72.7l2 .3-2 .3zM156 73l2-.3v.6zM25.2 21.7l2-.3v.6zM45.2 21.4l2 .3-2 .3zM47.9 21.7l2-.3v.6zM134.7 21.4l2 .3-2 .3zM137.5 11.7l2-.3v.6zM157.5 11.4l2 .3-2 .3zM153.3 26.5l2 .3-2 .3zM159.5 26.8l2-.3v.6zM135.5 21.4l2 .3-2 .3zM141.3 21.7l2-.3v.6zM141.3 16.8l2-.3v.6zM146.3 16.5l2 .3-2 .3zM148.3 16.8l2-.3v.6zM153.3 16.5l2 .3-2 .3zM51.5 31.8l2-.3v.6zM56.3 31.5l2 .3-2 .3zM56.3 26.5l2 .3-2 .3zM65.1 26.8l2-.3v.6zM126.3 31.8l2-.3v.6zM131.1 31.5l2 .3-2 .3zM137.1 88l2-.3v.6zM157.5 87.7l2 .3-2 .3zM158 101.6l2-.3v.6zM182.9 101.3l2 .3-2 .3zM161.9 106.6l2-.3v.6zM179 106.3l2 .3-2 .3zM161.9 141.2l2-.3v.6zM179 140.9l2 .3-2 .3zM32.6 136.2l2-.3v.6zM105.6 135.9l2 .3-2 .3zM28.7 104l2-.3v.6zM109.5 103.7l2 .3-2 .3zM27.5 136l2 .3-2 .3zM32.6 136.3l2-.3v.6zM26.7 107.4l2 .3-2 .3zM32.6 107.7l2-.3v.6z"/>
<path d="M283.5 36.1l.3 2h-.6zM283.2 62.1h.6l-.3 2zM165.5 64.3h.6l-.3 2zM165.8 68.2l.3 2h-.6zM121.5 111.6l.3 2h-.6zM121.2 129.2h.6l-.3 2zM116.5 111.8l.3 2h-.6zM116.2 128.9h.6l-.3 2zM128.2 152.7h.6l-.3 2zM128.5 160.6l.3 2h-.6z"/>
<path d="M278.2 38.9h.6l-.3 2zM278.5 36.1l.3 2h-.6zM179.2 38.3l.3 2h-.6zM178.9 34.1h.6l-.3 2zM19.9 39.4h.6l-.3 2zM20.2 36.7l.3 2h-.6zM164.3 38.8l.3 2h-.6zM164 34.7h.6l-.3 2zM75.5 38.8l.3 2h-.6zM75.2 34.7h.6l-.3 2zM55.1 68.2l.3 2h-.6zM54.8 62.7h.6l-.3 2zM189.9 111.9l.3 1.9h-.6zM189.6 109.6h.6l-.3 2z"/>
<path d="M14.9 66.2h.6l-.3 2zM15.2 36.7l.3 2h-.6z"/>
<path d="M20.2 68.2l.3 2h-.6zM19.9 62.4h.6l-.3 2z"/>
<path d="M45.6 77.7l2 .3-2 .3zM25.2 78l2-.3v.6z"/>
<path d="M271.5 68.8l2 .3-2 .3zM184.1 69.1l2-.3v.6zM188 26.3l2-.3v.6zM182.1 26l2 .3-2 .3zM135.5 72.9l2 .3-2 .3zM47.2 73.2l2-.3v.6zM47.9 31.7l2-.3v.6zM45.2 31.4l2 .3-2 .3zM137.5 31.7l2-.3v.6zM134.7 31.4l2 .3-2 .3zM178.7 135.9l2 .3-2 .3zM162.4 136.2l2-.3v.6z"/>
<path d="M29.5 141.2l2-.3v.6zM108.7 140.9l2 .3-2 .3z"/>
<path d="M123.5 154.7l.3 2h-.6zM123.2 150.9h.6l-.3 2z"/>
<path d="M133.6 152.9l.3 2h-.6zM133.3 177.9h.6l-.3 2zM123.2 176.1h.6l-.3 2zM123.5 179.9l.3 2h-.6zM73.5 157.1l.3 2h-.6zM73.2 173.7h.6l-.3 2z"/>
<path d="M32.8 163.7l2-.3v.6zM105.3 163.4l2 .3-2 .3z"/>
<path d="M128.2 170.2h.6l-.3 2zM128.5 178.1l.3 2h-.6z"/>
<path d="M28.7 194.9l2-.3v.6zM109.5 194.6l2 .3-2 .3zM107.8 184.5l2 .3-2 .3zM111.5 184.8l2-.3v.6z"/>
<path d="M26.7 184.6l2 .3-2 .3zM30.4 184.9l2-.3v.6z"/>
<path d="M28.4 189.5l2 .3-2 .3zM36.1 189.8l2-.3v.6zM102.1 189.5l2 .3-2 .3zM109.8 189.8l2-.3v.6z"/>
</g>
<path d="M148.9 164.5h37.3v14.5h-37.3z" fill="none" stroke="#2e75b6" stroke-width=".34"/>
<text font-size="5.6" x="219.5" y="169.6">LTL Transformers (Pvt) Ltd</text>
<g font-size="3.6" fill="#2e74b5">
<text x="151.8" y="169.2">Issued for Production</text>
<text x="161" y="176.7">QA DEPT</text>
</g>
<text font-size="3.6" fill="#f00" x="157.2" y="172.9">07 FEB 2023</text>
<g font-size="3.6" fill="#538135">
<text x="157.2" y="181.8">CONTROLLED</text>
<text x="159.8" y="185.9">IF GREEN</text>
</g>
<text font-size="3.5" x="220.9" y="188.4">BUSDUCT BOTTOM PART</text>
<g font-size="2.8">
<text x="145.1" y="10.9">220</text>
<text x="142.9" y="16.1">70</text>
<text x="150.4" y="16.1">70</text>
<text x="33.3" y="20.9">220</text>
<text x="89.2" y="20.9">888</text>
<text x="143.1" y="20.9">38.5</text>
<text x="40.5" y="25.9">36</text>
<text x="59.7" y="26.1">68</text>
<text x="133.2" y="26.1">36</text>
<text x="154.3" y="26.1">41.5</text>
<text x="176.9" y="25.5">39</text>
<text x="226.1" y="25.5">816</text>
<text x="276.7" y="25.5">39</text>
<text x="19.5" y="33.6" transform="rotate(-90 19.5 33.6)">47.5</text>
<text x="32.9" y="32" transform="rotate(-90 32.9 32)">45.1</text>
<text x="41.1" y="30.9">7.1</text>
<text x="52.9" y="31.1">68</text>
<text x="74.7" y="34.7" transform="rotate(-90 74.7 34.7)">21.5</text>
<text x="114.5" y="32.7" transform="rotate(45 114.5 32.7)">14</text>
<text x="127.7" y="31.1">68</text>
<text x="139.4" y="30.9">7.1</text>
<text x="163.5" y="33.3" transform="rotate(-90 163.5 33.3)">21</text>
<text x="178.5" y="34.4" transform="rotate(-90 178.5 34.4)">21.5</text>
<text x="189.4" y="30.5">68</text>
<text x="206.1" y="32.7" transform="rotate(-45 206.1 32.7)">14</text>
<text x="264.2" y="30.5">68</text>
<text x="277.8" y="33" transform="rotate(-90 277.8 33)">47.5</text>
<text x="148.3" y="44.7" transform="rotate(-45 148.3 44.7)">14</text>
<text x="14.5" y="56.2" transform="rotate(-90 14.5 56.2)">315.1</text>
<text x="282.8" y="54.1" transform="rotate(-90 282.8 54.1)">280.1</text>
<text x="54.3" y="60.1" transform="rotate(-90 54.3 60.1)">35.1</text>
<text x="161.8" y="62.2" transform="rotate(-29 161.8 62.2)">14</text>
<text x="225.7" y="68.4">894</text>
<text x="31.9" y="77.3">223.5</text>
<text x="33.3" y="72.4">220</text>
<text x="85" y="72.4">902.1</text>
<text x="137.1" y="72.4">35</text>
<text x="142.6" y="77.3">75</text>
<text x="150.1" y="72.3">75</text>
<text x="165.1" y="73.6" transform="rotate(-90 165.1 73.6)">19</text>
<text x="165.1" y="77.3">35</text>
<text x="208.1" y="74.7">BUSDUCT BOTTOM - PART2</text>
<text x="19.5" y="78.2" transform="rotate(-90 19.5 78.2)">37.5</text>
<text x="145.5" y="82.4">220</text>
<text x="143.8" y="87.3">223.5</text>
<text x="84.1" y="92.4">1342.1</text>
<text x="69.6" y="97.4">BUSDUCT BOTTOM - PART1</text>
<text x="168.3" y="100.8">323</text>
<text x="21.5" y="106.9">47</text>
<text x="66.8" y="103.2">994</text>
<text x="168.3" y="105.8">229</text>
<text x="189.1" y="107" transform="rotate(-90 189.1 107)">3</text>
<text x="115.7" y="124.5" transform="rotate(-90 115.7 124.5)">229</text>
<text x="120.7" y="124.5" transform="rotate(-90 120.7 124.5)">235</text>
<text x="218" y="127">BUSDUCT - BOTTOM</text>
<text x="220.2" y="130.9">3mm/MS/01NOS.</text>
<text x="23.5" y="135.5">37</text>
<text x="67.4" y="135.4">900</text>
<text x="168.6" y="135.4">220</text>
<text x="67" y="140.4">974</text>
<text x="168.3" y="140.4">229</text>
<text x="60" y="145.9">FRONT VIEW</text>
<text x="164.2" y="145.9">END VIEW</text>
<text x="122.8" y="150.9" transform="rotate(-90 122.8 150.9)">21.5</text>
<text x="127.8" y="158.9" transform="rotate(-90 127.8 158.9)">70</text>
<text x="83.4" y="162.9">894</text>
<text x="46.5" y="172.3" transform="rotate(-45 46.5 172.3)">14</text>
<text x="72.7" y="171.7" transform="rotate(-90 72.7 171.7)">223</text>
<text x="132.9" y="168.5" transform="rotate(-90 132.9 168.5)">323</text>
<text x="127.8" y="176.6" transform="rotate(-90 127.8 176.6)">70</text>
<text x="216.1" y="174.1">154/11, Railway Station Road, Angulana, Moratuwa, Sri lanka</text>
<text x="22.7" y="184.1">21</text>
<text x="114.1" y="184">21</text>
<text x="231" y="181.6">SIAM CITY CEMENT</text>
<text x="31.2" y="189">68</text>
<text x="104.8" y="189">68</text>
<text x="122.8" y="187.2" transform="rotate(-90 122.8 187.2)">21.5</text>
<text x="67.1" y="194.1">994</text>
<text x="63" y="199.3">TOP VIEW</text>
</g>
<g font-size="2.1">
<text x="24.7" y="40.9">DOWN</text>
<text x="34.6" y="40.9">90°</text>
<text x="41.5" y="40.9">R</text>
<text x="44.6" y="40.9">3</text>
<text x="80.8" y="40.9">DOWN</text>
<text x="90.7" y="40.9">90°</text>
<text x="97.6" y="40.9">R</text>
<text x="100.8" y="40.9">3</text>
<text x="137.4" y="41.2">DOWN</text>
<text x="147.3" y="41.2">90°</text>
<text x="154.2" y="41.2">R</text>
<text x="157.3" y="41.2">3</text>
<text x="217.3" y="40.3">DOWN</text>
<text x="227.2" y="40.3">90°</text>
<text x="234.1" y="40.3">R</text>
<text x="237.2" y="40.3">3</text>
<text x="47" y="46.3" transform="rotate(-90 47 46.3)">3</text>
<text x="136.5" y="46.3" transform="rotate(-90 136.5 46.3)">3</text>
<text x="47" y="49.4" transform="rotate(-90 47 49.4)">R</text>
<text x="136.5" y="49.4" transform="rotate(-90 136.5 49.4)">R</text>
<text x="47" y="56.4" transform="rotate(-90 47 56.4)">90°</text>
<text x="136.5" y="56.4" transform="rotate(-90 136.5 56.4)">90°</text>
<text x="24.7" y="63.9">DOWN</text>
<text x="34.6" y="63.9">90°</text>
<text x="41.5" y="63.9">R</text>
<text x="44.6" y="63.9">3</text>
<text x="47" y="62.6" transform="rotate(-90 47 62.6)">UP</text>
<text x="136.5" y="62.6" transform="rotate(-90 136.5 62.6)">UP</text>
<text x="136.9" y="63.9">DOWN</text>
<text x="146.8" y="63.9">90°</text>
<text x="153.8" y="63.9">R</text>
<text x="156.9" y="63.9">3</text>
<text x="223.1" y="191.9">2000kVA 3.3kV/440V CU TRANSFORMER</text>
</g>
<g font-size="1.8">
<text x="200.9" y="162.1">REVISION NO.</text>
<text x="218.6" y="162.1">DATE</text>
<text x="232" y="162.1">DRAWN</text>
<text x="252.6" y="162.1">DESCRIPTION</text>
<text x="276.3" y="162.1">APPROVED BY</text>
<text x="200.5" y="179">PROJECT:</text>
<text x="200.4" y="186">TITLE :</text>
<text x="200.7" y="195.4">DESIGNED BY:</text>
<text x="230.5" y="197.4">DRAWN BY:</text>
<text x="230.6" y="194.9">SCALE:</text>
<text x="244.9" y="197.5">THARINDU</text>
<text x="244.9" y="194.9">1:30</text>
<text x="264.4" y="197.4">DESIGN NO: 20003.3440</text>
<text x="264.4" y="194.9">UNITS:</text>
<text x="272.7" y="194.9">mm</text>
<text x="278.6" y="194.9">SIZE:</text>
<text x="285.6" y="194.9">A4</text>
<text x="200.7" y="202">APPROVED BY:</text>
<text x="200.7" y="198.6">REVIEWED BY:</text>
<text x="230.5" y="199.9">DRAWING NO: DRW/CT-2237/15-2</text>
<text x="230.5" y="202.4">DATE:</text>
<text x="244.8" y="202.3">7/02/2023</text>
<text x="264.5" y="202.3">REV:00</text>
</g>
<text font-size="1.5" x="291.8" y="202.7" transform="rotate(-90 291.8 202.7)">C:\USERS\PC\ONEDRIVE - LAKDHANAVI LIMITED\DRAWINGS IN LTL-DB\CONTRACTS 2008 -2016\CT2022\CT-2237 2000 33 440 INSEE SIAM CITY CEMENT\MODEL-5 (LEFT) NEW\LV DUCT\</text>
</svg>
